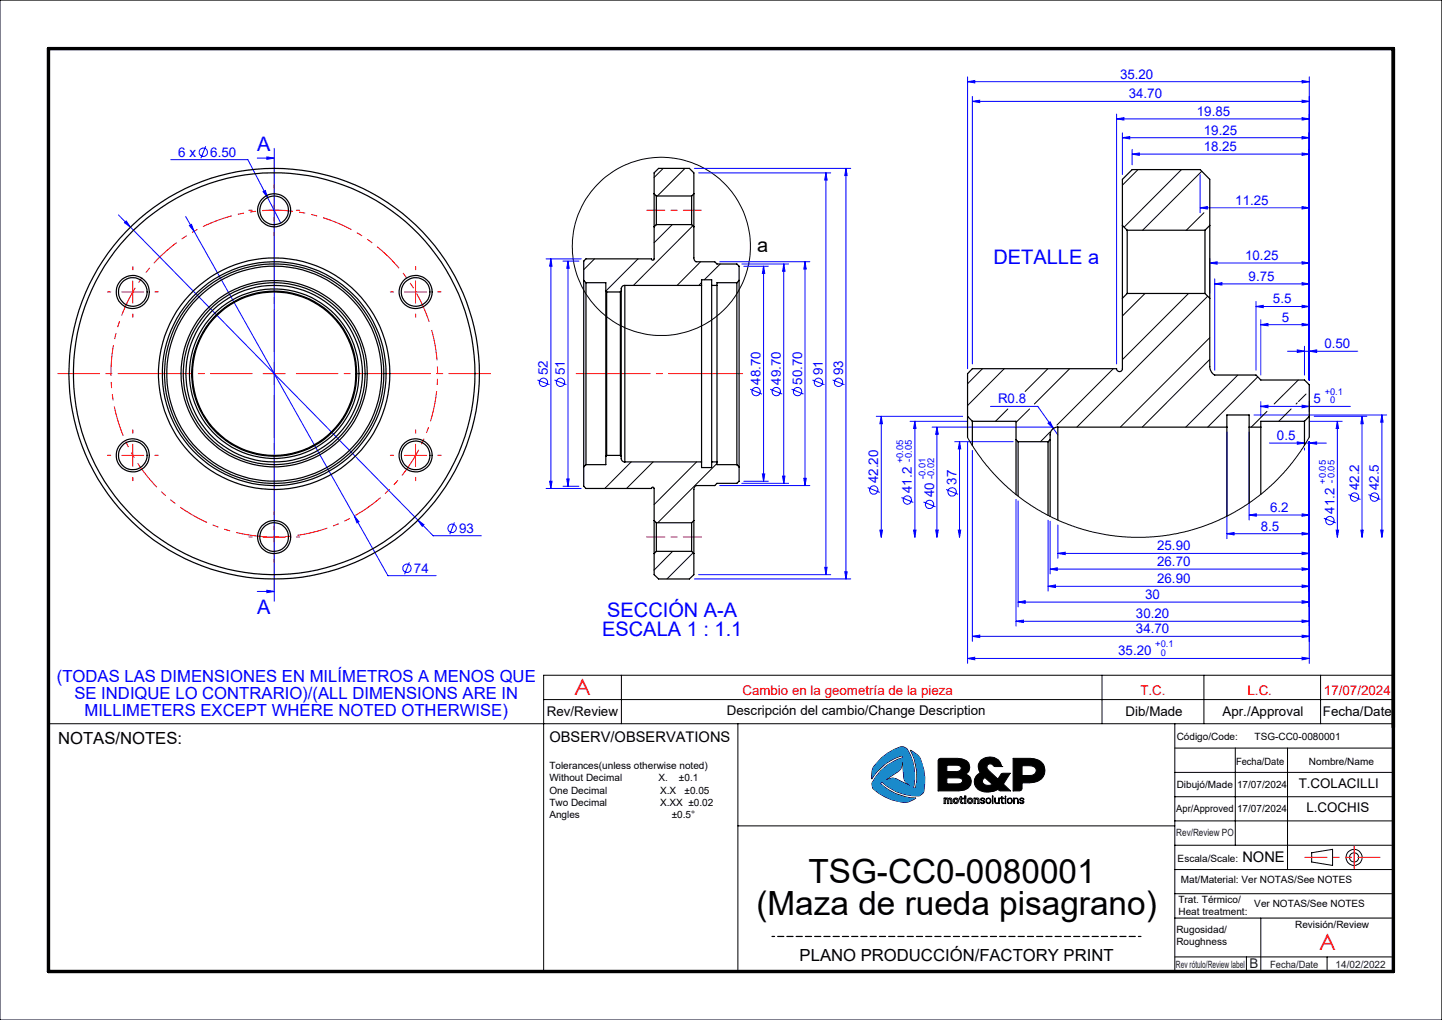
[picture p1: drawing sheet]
<svg xmlns="http://www.w3.org/2000/svg" width="297mm" height="210mm" viewBox="0 0 297 210" stroke-linecap="round" stroke-linejoin="round" font-family="sans-serif">
<g fill="none" stroke="#000" stroke-width=".21">
<path d="M0 0h297v210h-297zM128 139v10M227 139v10M248 139v10M272 139v10M287 139h-175v61M112 144h175M152 149v51M181.6 156a8.6 8.6 0 0 1 4.3-2.3l.7 .3a9.7 9.7 0 0 1 1.5 8.2l.4 .1a10.8 10.8 0 0 0-1-7.9 4.7 4.7 0 0 1 2 1.8 10.1 10.1 0 0 1 .6 7.1l-.6 .5a9.7 9.7 0 0 1-7.8-2.8l-.4 .3a10.8 10.8 0 0 0 7.4 3 4.3 4.3 0 0 1-2.5 .9 9.6 9.6 0 0 1-6.5-3.1l-.1-.7a9.5 9.5 0 0 1 6.3-5.4v-.4a10.4 10.4 0 0 0-6.4 4.8 4.2 4.2 0 0 1 .5-2.6zM185.9 156.6l.2 3.4 .2 .7 1.3 1.2-3.1-1.6-.6-.1-1.8 .5 2.9-1.9 .5-.5zM193.3 156.3l.4-.2h3.5a2.09 2.09 0 0 1 2.5 1.9l-.1 .7-.8 .7a1.68 1.68 0 0 1 1.3 1.7 1.68 1.68 0 0 1-1.5 1.6l-1.2 .1h-4.2zM195 157.5l2.4 .1a.58 .58 0 0 1 .6 .4 .58 .58 0 0 1-.3 .6l-.7 .2h-2z"/>
<path d="M202.1 156.5a2.71 2.71 0 0 1 3.9 .5l.3 .8h-1.5a.8 .8 0 0 0-.8-.5 .8 .8 0 0 0-.7 .6 2.07 2.07 0 0 0 1 1.4l1.2 1.1 .8-1.1 1.8-.1-1.4 2.2 1.4 1.4h-2l-.5-.3a3.5 3.5 0 0 1-4.6-.4 1.98 1.98 0 0 1 .9-3 1.94 1.94 0 0 1 .2-2.6zM206.3 157.8h.1M208.7 156.1h3.5a2.6 2.6 0 0 1 2.9 3.2 2.82 2.82 0 0 1-3.1 1.9h-1.5l-.1 1.5-.4 .1h-1.3zM210.5 157.6a2.82 2.82 0 0 1 2.8 .5 1.05 1.05 0 0 1-.1 1.2 1.05 1.05 0 0 1-1.1 .4h-1.6zM242 149v51M242 159h45M242 154h45M254.4 154v20M265.2 154v25M287 149h-277v51M152 170h90M194.5 164.3l1.5 .1 .1 1h-.3v-.7l-.2-.2-.2 .1v.8h-.3v-.8l-.2-.1-.2 .2v.7h-.2z"/>
<path d="M195 160.2h2.7l.5 .3v.4a.86 .86 0 0 1-1 .5h-2.2zM196.6 164.6l.2-.1 .3 .1v.5l-.3 .1-.2-.1zM197.8 164h.2v.3h.4v.2h-.4v.5a.22 .22 0 0 0 .1 .2 .22 .22 0 0 0 .3 0v.2a.63 .63 0 0 1-.6-.2 .63 .63 0 0 1 0-.7h-.2v-.2h.2zM198.7 164.3h.2v1.1h-.2zM198.7 163.9h.2v.2h-.2zM199.6 164.6l.2-.1 .2 .1v.5l-.2 .1-.2-.1zM200.6 164.3l.9 .1 .1 .2v.8h-.2v-.7l-.3-.2-.2 .3v.6h-.3zM202.5 160.4l.3-.3 1.6 1.4a1.33 1.33 0 0 1-2.1-.6zM202.6 165a.42 .42 0 0 1-.5-.2 .42 .42 0 0 1 0-.4l.5-.1 .2 .3h-.1a.28 .28 0 0 0-.3-.2 .28 .28 0 0 0-.3 .3l.6 .2a.43 .43 0 0 1-.2 .6 .43 .43 0 0 1-.6-.3l.5 .1h.2v-.3M203.3 164.5l.3-.1 .3 .1 .1 .3-.2 .5-.5-.1zM204.4 163.9h.1v1.5h-.1zM204.9 164.3h.1v.6a.36 .36 0 0 0 .3 .4 .36 .36 0 0 0 .4-.4v-.6h.1v1.1l-.1-.1-.3 .1-.4-.1z"/>
<path d="M206.3 164h.1v.3h.4l-.4 .1v.6a.23 .23 0 0 0 .1 .3 .23 .23 0 0 0 .3 0 .28 .28 0 0 1-.4 .1 .28 .28 0 0 1-.1-.4v-.6h-.3l.3-.1zM207 163.9l.2 .2zM207 164.3h.2v1.1h-.2zM207.7 164.5l.3-.1 .3 .1 .1 .3-.2 .5-.5-.1-.1-.3zM208.8 164.3l.1 .2a.48 .48 0 0 1 .8 .1v.8h-.1v-.6a.36 .36 0 0 0-.3-.4 .36 .36 0 0 0-.4 .4v.6h-.1zM210.1 164.4a.47 .47 0 0 1 .4-.1 .47 .47 0 0 1 .4 .3h-.1a.28 .28 0 0 0-.3-.2 .28 .28 0 0 0-.3 .3h.1a.43 .43 0 0 1 .5 .2 .43 .43 0 0 1 0 .5h-.5l-.3-.2 .3 .1h.4l.1-.2-.2-.1a.46 .46 0 0 1-.5-.6zM242 164h45M242 169h45M242 174h45M242 179h45M270.2 175.6l4.3-.7v3.3l-4.3-.7zM242 184h45"/>
<path d="M242 189h45M242 197h45M256.7 197v3M259.7 189v11M273.3 197v3"/>
<circle cx="196.9" cy="164.9" r=".57"/>
<circle cx="199.8" cy="164.9" r=".57"/>
<circle cx="203.6" cy="164.9" r=".56"/>
<circle cx="208" cy="164.9" r=".57"/>
<circle cx="278.9" cy="176.5" r="1.66"/>
<circle cx="278.9" cy="176.5" r=".94"/>
</g>
<path d="M159 192.8h76" fill="none" stroke="#000" stroke-width=".25" stroke-dasharray="1.3 .6" stroke-dashoffset=".7"/>
<path d="M10 10h277v190h-277z" fill="none" stroke="#000" stroke-width=".7"/>
<path d="M268.7 176.5h15.5" fill="none" stroke="#f00" stroke-width=".21" stroke-dasharray="6.3 1.3 1.3 1.3 1.3 1.3" stroke-dashoffset="1.8"/>
<path d="M278.9 174.2v4.6" fill="none" stroke="#f00" stroke-width=".21" stroke-dasharray="6.3 1.3 1.3 1.3 1.3 1.3"/>
<path d="M195 160.2h2.7l.5 .3 .1 .4-.3 .3-.5 .2h-2.5zM195 157.5l2.4 .1 .5 .2 .1 .5-.3 .4-.4 .1h-2.3zM193.3 156.3l-.1 6.5h4.4a2.08 2.08 0 0 0 2.4-2.3l-.4-.8-.8-.3a1.68 1.68 0 0 0 .9-1.9 1.68 1.68 0 0 0-1.7-1.3l-4.4-.1zM202.5 160.3l.3-.2 1.6 1.4-.7 .2-.9-.1-.5-.7zM202 156.6l-.5 .9 .1 1.1a.37 .37 0 0 1 .2 .4 .37 .37 0 0 1-.3 .3l-.7 1-.1 .8 .2 .9 .6 .6 .4 .2a4.1 4.1 0 0 0 3.7-.3l.4 .3h2.1l-1.4-1.4 1.4-2.2h-1.8l-.8 1.2-2.1-2-.1-.6 .1-.4 .4-.1 .6 .1 .4 .4h1.5v-.1a2.6 2.6 0 0 0-4.3-1.1zM210.5 157.6h1.8l.7 .3 .4 .5-.1 .7-.4 .4-.5 .2h-1.9zM208.7 156.1v6.7l1.6-.1 .2-.3v-1.2h1.5a2.75 2.75 0 0 0 3.2-2.4v-.8l-.3-.7a3.1 3.1 0 0 0-2.7-1.2z" fill-rule="evenodd" fill="#000"/>
<path d="M181.6 156l-1.6 1.8a4.1 4.1 0 0 0-.5 2.6 10.5 10.5 0 0 1 6.4-4.8v.4a9.6 9.6 0 0 0-6.3 5.4 1.5 1.5 0 0 0 1.1 1.6 8.6 8.6 0 0 0 6.3 2.1l1.7-.8a10.7 10.7 0 0 1-7.4-3l.4-.3a9.8 9.8 0 0 0 7.8 2.8l.6-.5a9.5 9.5 0 0 0-1-7.7l-1.6-1.2a10.7 10.7 0 0 1 1 7.9l-.4-.1a9.7 9.7 0 0 0-1.5-8.2 1.71 1.71 0 0 0-2.1 .2l-1.1 .5zM185.9 156.6l.3 3.9 .2 .4 1.2 1-3.3-1.7h-.7l-1.5 .5 3.2-2.1 .4-.6z" fill-rule="evenodd" fill="#0090d6"/>
<g fill="none" stroke="#00f" stroke-width=".21">
<path d="M199.3 16.8l1.5-.2v.5zM199.3 15.8v60.1M199.3 16.8h70.4M200.3 19.9v55M268.2 16.6l1.5 .2-1.5 .3zM269.7 15.8v62.4M35.2 32.9h15.8l6.8 13M42.4 30.1l-1 2.5M53 32.6h3.5M54.2 39.5l.4-.3 .5 1.5zM55 32.3l1.5 .3-1.5 .2zM56.5 30.5v93.3"/>
<path d="M143 34.7h32.2M143.9 35.6h27.2M170.1 35.6v82.7M170.1 35.6l.3 1.5h-.5zM174.2 34.7l.3 1.5h-.5zM174.2 34.7v84.5M200.3 20.9l1.5-.3v.5zM200.3 20.9h69.4M230 24.5l1.5-.3v.5zM230 23.5v51.4M230 24.5h39.7M231.2 28.4l1.5-.3v.5z"/>
<path d="M231.2 27.4v8.5M231.2 28.4h38.5M233.2 31.7l1.5-.2v.5zM233.2 30.8v3.1M233.2 31.7h36.5M247.2 35.9v7.9M268.2 31.5l1.5 .2-1.5 .3zM268.2 28.1l1.5 .3-1.5 .2zM268.2 24.2l1.5 .3-1.5 .2zM268.2 20.6l1.5 .3-1.5 .2zM24.4 44.3l2.5 2.5M25.6 45.9l.4-.4 .9 1.3z"/>
<path d="M26.9 46.8l62.3 63.5h9.9M38.2 44.6l1.8 3M39 46.5l.4-.3 .6 1.4zM40 47.6l33 58.6M112.5 53.3h7.2M113.5 53.3v47.3M113.5 53.3l.2 1.5h-.5zM116 53.8h3.2M117 53.8v46.3M117 53.8l.2 1.4h-.5zM148.2 53.9h18.6M152.8 54.4h9.6"/>
<path d="M153.2 54.8h5.1M157.3 54.8l.2 1.5h-.5zM157.3 54.8v44.3M161.4 54.4v45.1M161.4 54.4l.3 1.4h-.5zM165.8 53.9l.3 1.5h-.5zM165.8 53.9v46.1M247.2 42.8l1.5-.3v.5zM247.2 42.8h22.5M249.2 54.1l1.5-.2v.5zM249.2 53.2v7.2M249.2 54.1h20.5"/>
<path d="M250.2 58.4l1.5-.2v.5zM250.2 57.4v18.8M250.2 58.4h19.5M268.2 58.2l1.5 .2-1.5 .3zM268.2 53.9l1.5 .2-1.5 .3zM268.2 42.5l1.5 .3-1.5 .2zM110.7 78.2l2.5 1M114.2 78.2l2.5 1M167.4 78.2l2.4 1M171.5 78.2l2.4 1M258.7 63.1l1.5-.2v.5zM258.7 62.1v14.1"/>
<path d="M258.7 63.1h11M259.7 66.8l1.5-.2v.5zM259.7 65.9v11.3M259.7 66.8h10M265.2 72.3h14.4M267.2 72l1.5 .3-1.5 .3zM268.2 66.6l1.5 .2-1.5 .3zM268.2 62.9l1.5 .2-1.5 .3zM268.7 71.3v5.9M269.7 72.3l1.5-.3v.6zM113.2 99.1h.5l-.2 1.5zM116.7 98.6h.5l-.2 1.5z"/>
<path d="M148.2 100h18.6M152.8 99.5h9.6M153.2 99.1h5.1M154.5 80.1l2.5 1M157 97.6h.5l-.2 1.5zM158.6 80.1l2.5 1M161.2 98h.5l-.3 1.5zM163.1 80.1l2.4 1M165.6 98.5h.5l-.3 1.5zM180.5 85.7h17.8M181.5 85.7l.3 1.5h-.6zM181.5 85.7v24.9"/>
<path d="M187.4 86.7h11.9M188.4 86.7l.3 1.5h-.5zM188.4 86.7v23.9M192 87.9h24.9M193 87.9l.3 1.5h-.6zM193 87.9v22.7M196.6 90.9h12.1M197.6 90.9l.3 1.5h-.5zM197.6 90.9v19.7M199.3 91.1v45.5M200.3 92.7v39.3M204 83.7h9.7l3.3 4.5"/>
<path d="M215.9 87.1l.4-.3 .7 1.4zM217 88.2l.9 1.3M252.7 88.9v22M257.3 88.9v18.2M258.3 85.4h27.3M259.7 83.7l1.5-.3v.6zM259.7 82.7v3M259.7 83.7h18.4M261.4 91.2h11.8M267.2 91l1.5 .2-1.5 .3zM268.2 83.4l1.5 .3-1.5 .3zM268.7 92.2v.5"/>
<path d="M269.7 91.2l1.5-.2v.5zM269.7 82.7v2M269.7 91v45.6M269.7 86.7h6.7M270.7 85.7h10.8M275.4 86.7l.3 1.5h-.5zM275.4 86.7v23.9M280.5 85.7l.3 1.5h-.5zM280.5 85.7v24.9M284.6 85.4l.3 1.5h-.5zM284.6 85.4v25.2M73 106.2l.9 1.2-.4 .3z"/>
<path d="M73 106.2l6.9 12.3h9.9M84.3 115.8l-1 2.4M86.1 107.1l1.2 .9-.3 .4zM93.6 107.6l-1 2.4M112.5 100.6h7.2M116 100.1h3.2M143 119.2h32.2M143.9 118.3h27.2M169.9 116.8h.5l-.3 1.5zM174 117.7h.5l-.3 1.5zM178.7 100.4l2.5 1M181.2 109.1h.6l-.3 1.5z"/>
<path d="M185.7 102.4l2.4 1M188.2 109.1h.5l-.3 1.5zM190.2 103.4l2.5 .9M192.7 109.1h.6l-.3 1.5zM194.9 100.8l2.4 1M197.4 109.1h.5l-.3 1.5zM209.3 102.8v26.1M209.7 103.1v21.8M215.9 107.1v14.6M216.3 117.2l1.5-.3v.5zM216.3 107.3v10.9M216.3 117.2h53.4"/>
<path d="M217.9 113.9l1.5-.2v.5zM217.9 108.1v6.8M217.9 113.9h51.8M252.7 109.9l1.5-.3v.5zM252.7 109.9h17M257.3 106l1.5-.2v.5zM257.3 106h12.4M268.2 105.8l1.5 .2-1.5 .3zM268.2 109.6l1.5 .3-1.5 .2zM268.2 113.7l1.5 .2-1.5 .3zM268.2 116.9l1.5 .3-1.5 .2zM272.7 106.7l2.4 1"/>
<path d="M275.2 109.1h.5l-.3 1.5zM277.7 101.8l2.5 1M280.3 109.1h.5l-.3 1.5zM281.9 101.8l2.4 1M284.4 109.1h.5l-.3 1.5zM53 121.8h3.5M55 121.5l1.5 .3-1.5 .2zM199.3 135.6l1.5-.3v.5zM199.3 135.6h70.4M200.3 131l1.5-.2v.5zM200.3 131h69.4M209.3 127.9l1.5-.2v.5z"/>
<path d="M209.3 127.9h60.4M209.7 124l1.5-.3v.5zM209.7 124h60M215.9 120.7l1.5-.3v.6zM215.9 120.7h53.8M268.2 120.4l1.5 .3-1.5 .3zM268.2 123.7l1.5 .3-1.5 .2zM268.2 127.7l1.5 .2-1.5 .3zM268.2 130.8l1.5 .2-1.5 .3zM268.2 135.3l1.5 .3-1.5 .2z"/>
<circle cx="41.9" cy="31.3" r=".85"/>
<circle cx="111.9" cy="78.7" r=".85"/>
<circle cx="115.4" cy="78.7" r=".86"/>
<circle cx="168.6" cy="78.7" r=".86"/>
<circle cx="172.7" cy="78.7" r=".86"/>
<circle cx="155.7" cy="80.6" r=".87"/>
<circle cx="159.9" cy="80.6" r=".87"/>
<circle cx="164.3" cy="80.6" r=".87"/>
<circle cx="83.8" cy="117" r=".85"/>
<circle cx="93.1" cy="108.8" r=".86"/>
<circle cx="179.9" cy="100.9" r=".85"/>
<circle cx="186.9" cy="102.9" r=".86"/>
<circle cx="191.4" cy="103.8" r=".86"/>
<circle cx="196.1" cy="101.3" r=".85"/>
<circle cx="273.9" cy="107.2" r=".86"/>
<circle cx="279" cy="102.3" r=".86"/>
<circle cx="283.1" cy="102.3" r=".86"/>
</g>
<circle cx="136.2" cy="50.7" r="18.3" fill="none" stroke="#000" stroke-width=".21"/>
<path d="M88.7 67.1a33.6 33.6 0 0 0-56.4-13.5 33.6 33.6 0 0 0 15.5 55.8 33.6 33.6 0 0 0 41.3-40.6l-.4-1.7" fill="none" stroke="#f00" stroke-width=".21" stroke-dasharray="6.3 1.3 1.3 1.3 1.3 1.3" stroke-dashoffset="-.9" stroke-linecap="butt"/>
<path d="M51.9 76.9h-40M56.5 72.4v-40M61 76.9h40M56.5 81.5v40" fill="none" stroke="#f00" stroke-width=".21" stroke-dasharray="15.2 1.3 1.3 1.3" stroke-dashoffset="6.7"/>
<g fill="none" stroke="#f00" stroke-width=".21" stroke-dasharray="15.2 1.3 1.3 1.3">
<path d="M56.5 38.7v-.6M27.4 55.6v-.7M51.9 43.3h-.6M56.5 47.8v.7M61 43.3h.7M85.6 55.6v-.7M22.8 60.1h-.7M27.4 64.6v.7M31.9 60.1h.7M81.1 60.1h-.7M85.6 64.6v.7M90.2 60.1h.6"/>
<path d="M22.8 93.7h-.7M27.4 89.2v-.7M27.4 98.3v.7M31.9 93.7h.7M81.1 93.7h-.7M85.6 89.2v-.7M85.6 98.3v.7M90.2 93.7h.6M51.9 110.6h-.6M56.5 106v-.7M56.5 115.1v.7M61 110.6h.7"/>
</g>
<g fill="none" stroke="#f00" stroke-width=".21">
<path d="M27.3 57.8v4.6M54.2 43.3h4.5M56.5 41v4.6M85.6 57.8v4.6M25.1 60.1h4.5M54.2 76.9h4.5M56.5 74.7v4.5M83.3 60.1h4.6M25.1 93.8h4.5M27.3 91.5v4.5M83.3 93.8h4.6M85.6 91.5v4.5"/>
<path d="M54.2 110.6h4.5M56.5 108.3v4.5"/>
</g>
<path d="M118.6 76.9h34.5" fill="none" stroke="#f00" stroke-width=".21" stroke-dasharray="15.2 1.3 1.3 1.3" stroke-dashoffset="-.1"/>
<path d="M133.2 43.3h11.3M133.2 110.6h11.3" fill="none" stroke="#f00" stroke-width=".21" stroke-dasharray="15.2 1.3 1.3 1.3" stroke-dashoffset="11.5"/>
<g fill="#00f">
<path d="M55 32.3l1.5 .3-1.5 .2zM55 121.5l1.5 .3-1.5 .2z"/>
<path d="M39 46.5l1 1.1-.6-1.4zM73 106.2l.5 1.5 .4-.3z"/>
<path d="M269.7 72.3l1.5-.3v.6zM267.2 72l1.5 .3-1.5 .3zM268.2 66.6l1.5 .2-1.5 .3zM259.7 66.8l1.5-.2v.5zM268.2 62.9l1.5 .2-1.5 .3zM258.7 63.1l1.5-.2v.5zM268.2 58.2l1.5 .2-1.5 .3zM250.2 58.4l1.5-.2v.5zM268.2 53.9l1.5 .2-1.5 .3zM249.2 54.1l1.5-.2v.5zM268.2 42.5l1.5 .3-1.5 .2zM247.2 42.8l1.5-.3v.5zM268.2 31.5l1.5 .2-1.5 .3zM233.2 31.7l1.5-.2v.5zM268.2 28.1l1.5 .3-1.5 .2zM231.2 28.4l1.5-.3v.5zM268.2 24.2l1.5 .3-1.5 .2zM230 24.5l1.5-.3v.5zM268.2 20.6l1.5 .3-1.5 .2zM200.3 20.9l1.5-.3v.5zM268.2 16.6l1.5 .2-1.5 .3zM199.3 16.8l1.5-.2v.5zM268.2 83.4l1.5 .3-1.5 .3zM259.7 83.7l1.5-.3v.6zM268.2 105.8l1.5 .2-1.5 .3zM257.3 106l1.5-.2v.5zM268.2 109.6l1.5 .3-1.5 .2zM252.7 109.9l1.5-.3v.5zM268.2 113.7l1.5 .2-1.5 .3zM217.9 113.9l1.5-.2v.5zM268.2 116.9l1.5 .3-1.5 .2zM216.3 117.2l1.5-.3v.5zM268.2 120.4l1.5 .3-1.5 .3zM215.9 120.7l1.5-.3v.6zM268.2 123.7l1.5 .3-1.5 .2zM209.7 124l1.5-.3v.5zM268.2 127.7l1.5 .2-1.5 .3zM209.3 127.9l1.5-.2v.5zM268.2 130.8l1.5 .2-1.5 .3zM200.3 131l1.5-.2v.5zM268.2 135.3l1.5 .3-1.5 .2zM199.3 135.6l1.5-.3v.5zM269.7 91.2l1.5-.2v.5zM267.2 91l1.5 .2-1.5 .3z"/>
<path d="M25.6 45.9l1.3 .9-.9-1.3zM86.1 107.1l.9 1.3 .3-.4zM54.2 39.5l.9 1.2-.5-1.5zM215.9 87.1l1.1 1.1-.7-1.4z"/>
<path d="M275.2 109.1h.5l-.3 1.5zM275.4 86.7l.3 1.5h-.5zM284.4 109.1h.5l-.3 1.5zM284.6 85.4l.3 1.5h-.5zM188.2 109.1h.5l-.3 1.5zM188.4 86.7l.3 1.5h-.5zM197.4 109.1h.5l-.3 1.5zM197.6 90.9l.3 1.5h-.5zM192.7 109.1h.6l-.3 1.5zM193 87.9l.3 1.5h-.6zM280.3 109.1h.5l-.3 1.5zM280.5 85.7l.3 1.5h-.5zM181.2 109.1h.6l-.3 1.5zM181.5 85.7l.3 1.5h-.6z"/>
<path d="M117 53.8l.2 1.4h-.5zM116.7 98.6h.5l-.2 1.5zM113.5 53.3l.2 1.5h-.5zM113.2 99.1h.5l-.2 1.5zM157.3 54.8l.2 1.5h-.5zM157 97.6h.5l-.2 1.5zM161.4 54.4l.3 1.4h-.5zM161.2 98h.5l-.3 1.5zM165.8 53.9l.3 1.5h-.5zM165.6 98.5h.5l-.3 1.5zM170.1 35.6l.3 1.5h-.5zM169.9 116.8h.5l-.3 1.5z"/>
<path d="M174.2 34.7l.3 1.5h-.5zM174 117.7h.5l-.3 1.5z"/>
</g>
<g fill="none" stroke="#000" stroke-width=".25">
<path d="M134.7 39.9v6.8M134.7 39.9v-4.3l.9-.9h6.4l.9 .9v4.3M134.7 39.9l.5 .4M142.9 39.9v6.8M142.9 39.9l-.4 .4M120.2 57.7v38.4M120.2 57.7l.5 .5M120.7 58.2v37.5M120.7 58.2h4.1v1.7M124.8 59.9v34M124.8 59.9l.2 .2M128 59.9v34"/>
<path d="M128 59.9l-.2 .2M128.7 58.8a.72 .72 0 0 0-.7 .7v.4M128.7 58.8v36.3M128.7 58.8h15.8M134.7 46.7v6.6a.27 .27 0 0 1-.2 .3 .27 .27 0 0 1-.3-.3h-13.5l-.5 .5v3.9M135.2 40.3v5.9M135.2 46.2l-.5 .5M135.2 46.2h7.3M135.2 40.3h7.3M142.5 40.3v5.9M142.5 46.2l.4 .5M142.9 46.7v6.5l.3 .6 .2 .1h3.8l.5 .5h4.1l.4 .4v2.9"/>
<path d="M144.5 58.8v36.3M144.5 58.8v-1.2h2.1v1.2M146.6 58.8v36.3M146.6 58.8h1.1M147.7 58.8v36.3M151.8 58.2v37.5M151.8 58.2h-4.1v.6M152.2 57.7v38.4M152.2 57.7l-.4 .5M231.2 46.4v15M231.2 46.4v-9.5l2-2h14l2 2v9.5M231.2 46.4l1 1"/>
<path d="M232.2 47.4v13M232.2 47.4h16M248.2 47.4v13M249.2 46.4v15M249.2 46.4l-1 1M125 60.1v33.7M125 60.1h2.8M127.8 60.1v33.7M231.2 61.4v14.5a.6 .6 0 0 1-.6 .6 .6 .6 0 0 1-.6-.6h-29.7l-1 1v8.8M232.2 60.4l-1 1M232.2 60.4h16M248.2 60.4l1 1"/>
<path d="M249.2 61.4v14.1a2.07 2.07 0 0 0 1 1.7h8.5l1 1h9l1 1v6.5M120.2 96.1v4l.5 .5h13.5a.27 .27 0 0 1 .3-.3 .27 .27 0 0 1 .2 .3v6.6M120.7 95.7l-.5 .4M124.8 93.9v1.8h-4.1M125 93.8l-.2 .1M125 93.8h2.8M127.8 93.8l.2 .1M128 93.9v.5a.72 .72 0 0 0 .7 .7M128.7 95.1h15.8M144.5 95.1v1.2h2.1v-1.2M146.6 95.1h1.1M147.7 95.1v.6h4.1"/>
<path d="M151.8 95.7l.4 .4M152.2 96.1v3l-.4 .4h-4.1l-.5 .5h-3.8l-.2 .1-.3 .5v6.6M199.3 85.7v4.4M199.3 85.7l1 1M200.3 86.7v5M200.3 86.7h9v3.8M209.3 90.5v11.3M209.3 90.5l.4 .4M209.7 90.9v11.2M209.7 90.9h6.2M215.9 90.9v15.2M216.3 90.5v15.8"/>
<path d="M216.3 90.5l-.4 .4M217.9 87.9a1.57 1.57 0 0 0-1.6 1.6v1M217.9 87.9v19.2M217.9 87.9h34.8M252.7 87.9v18.4M252.7 87.9v-2.5h4.6v2.5M257.3 87.9v15.7M257.3 87.9h2.4M259.7 87.9v13.9M268.7 86.7v4.9M268.7 86.7h-9v1.2M269.7 85.7v4.3"/>
<path d="M269.7 85.7l-1 1M134.7 107.2v6.8M134.7 114v4.3l.9 .9h6.4l.9-.9v-4.3M134.7 107.2l.5 .4M135.2 107.6v5.9M135.2 107.6h7.3M135.2 113.5l-.5 .5M135.2 113.5h7.3M142.5 107.6v5.9M142.5 113.5l.4 .5M142.9 107.2v6.8M142.9 107.2l-.4 .4"/>
<circle cx="56.5" cy="43.3" r="3.4"/>
<circle cx="56.5" cy="43.3" r="2.95"/>
<circle cx="27.3" cy="60.1" r="2.96"/>
<circle cx="27.4" cy="60.1" r="3.4"/>
<circle cx="56.5" cy="76.9" r="19.2"/>
<circle cx="56.5" cy="76.9" r="16.8"/>
<circle cx="56.5" cy="76.9" r="22.6"/>
<circle cx="56.5" cy="76.9" r="23.8"/>
<circle cx="56.5" cy="76.9" r="22.1"/>
<circle cx="56.5" cy="76.9" r="42.3"/>
<circle cx="56.5" cy="76.9" r="41.4"/>
<circle cx="56.5" cy="76.9" r="18.2"/>
<circle cx="56.5" cy="76.9" r="18.7"/>
<circle cx="56.5" cy="76.9" r="23"/>
<circle cx="56.5" cy="77" r="17.5"/>
<circle cx="56.5" cy="76.9" r="17"/>
<circle cx="85.6" cy="60.1" r="3.4"/>
<circle cx="85.6" cy="60.1" r="2.95"/>
<circle cx="27.3" cy="93.8" r="2.96"/>
<circle cx="27.4" cy="93.7" r="3.4"/>
<circle cx="85.6" cy="93.7" r="3.4"/>
<circle cx="85.6" cy="93.7" r="2.95"/>
<circle cx="56.5" cy="110.6" r="3.4"/>
<circle cx="56.5" cy="110.6" r="2.95"/>
</g>
<g fill="none" stroke="#000" stroke-width=".21">
<path d="M136.6 34.7l-1.9 1.8M141.1 34.7l-5.7 5.6M234.4 34.9l-3.2 3.2M243.3 34.9l-11.8 11.9M247.5 35.3l-12.2 12.1M122.4 53.3l-2.2 2.2M131.4 53.3l-6.6 6.6M138.5 46.2l-3.8 3.8M142.7 46.5l-12.2 12.3M144.3 53.9l-4.8 4.9M144.5 58.2l-.6 .6M148.3 54.4l-3.2 3.2"/>
<path d="M248 43.8l-3.7 3.6M202.4 75.9l-3.1 3.1M206.8 75.9l-7.5 7.6M215.8 75.9l-4.7 4.7M220.3 75.9l-7.3 7.3M229.3 75.9l-11.6 11.6M235.8 60.4l-4.6 4.6M244.8 60.4l-13.6 13.6M248.7 61l-26.9 26.9M249.2 69.5l-18.4 18.4M249.2 74l-13.9 13.9M255 77.2l-10.8 10.7"/>
<path d="M259 77.6l-10.3 10.3M267.4 78.2l-5 5M130 95.1l-5.4 5.5M134.5 95.1l-5.5 5.5M143.5 95.1l-8.8 8.8M147.7 95.4l-12.2 12.2M207.6 84.2l-2.6 2.5M212.1 84.2l-2.8 2.8M216.3 89l-2 1.9M260.9 84.7l-3.2 3.2M265.9 84.2l-2.5 2.5M267.2 82.9l-.3 .3"/>
<path d="M269 81.1l-1.6 1.6M269.7 90l-2.4 3.7-1.7 2.3-2.1 2.3-3.4 3.2-2.8 2.1-2.1 1.3-4.3 2.3-3.1 1.2-2.5 .8-4.6 1-4.8 .4h-2.9l-3.2-.2-4.8-.9-3.1-.9-2.7-.9-4.6-2.3-2.2-1.3-3.1-2.3-3.5-3-3.2-3.7-2-2.9-1.3-2.1M138.5 113.5l-3.8 3.9M142.7 113.8l-5.3 5.4"/>
</g>
<g font-size="6.9">
<text x="166.5" y="181.9">TSG-CC0-0080001</text>
<text x="155.8" y="188.3">(Maza de rueda pisagrano)</text>
</g>
<g font-size="4.7" fill="#f00">
<text x="118.2" y="143">A</text>
<text x="271.7" y="195.5">A</text>
</g>
<g font-size="4.1" fill="#00f">
<text x="53" y="31">A</text>
<text x="204.6" y="54.3">DETALLE a</text>
<text x="53" y="126.4">A</text>
<text x="124" y="131">ESCALA 1 : 1.1</text>
<text x="125.1" y="127">SECCIÓN A-A</text>
</g>
<text font-size="4.1" x="155.9" y="51.8">a</text>
<g font-size="3.4" fill="#00f">
<text x="11.7" y="140.4">(TODAS LAS DIMENSIONES EN MILÍMETROS A MENOS QUE</text>
<text x="15.3" y="143.9">SE INDIQUE LO CONTRARIO)/(ALL DIMENSIONS ARE IN</text>
<text x="17.4" y="147.4">MILLIMETERS EXCEPT WHERE NOTED OTHERWISE)</text>
</g>
<g font-size="3.4">
<text x="12" y="153.1">NOTAS/NOTES:</text>
<text x="164.7" y="197.9">PLANO PRODUCCIÓN/FACTORY PRINT</text>
</g>
<g font-size="3">
<text x="113.2" y="152.7">OBSERV/OBSERVATIONS</text>
<text x="255.9" y="177.4">NONE</text>
</g>
<g font-size="2.7" fill="#00f">
<text x="230.7" y="16.2">35.20</text>
<text x="232.5" y="20.2">34.70</text>
<text x="246.5" y="23.9">19.85</text>
<text x="248" y="27.7">19.25</text>
<text x="36.7" y="32.2">6 x</text>
<text x="43.3" y="32.2">6.50</text>
<text x="247.9" y="31.1">18.25</text>
<text x="254.4" y="42.2">11.25</text>
<text x="256.5" y="53.5">10.25</text>
<text x="257.2" y="57.8">9.75</text>
<text x="262.2" y="62.5">5.5</text>
<text x="264" y="66.2">5</text>
<text x="272.8" y="71.7">0.50</text>
<text x="112.9" y="77.3" transform="rotate(-90 112.9 77.3)">52</text>
<text x="116.4" y="77.3" transform="rotate(-90 116.4 77.3)">51</text>
<text x="169.5" y="77.3" transform="rotate(-90 169.5 77.3)">91</text>
<text x="173.6" y="77.3" transform="rotate(-90 173.6 77.3)">93</text>
<text x="156.7" y="79.2" transform="rotate(-90 156.7 79.2)">48.70</text>
<text x="160.8" y="79.2" transform="rotate(-90 160.8 79.2)">49.70</text>
<text x="165.2" y="79.2" transform="rotate(-90 165.2 79.2)">50.70</text>
<text x="205.6" y="83.1">R0.8</text>
<text x="270.6" y="83.1">5</text>
<text x="263" y="90.6">0.5</text>
<text x="180.9" y="99.5" transform="rotate(-90 180.9 99.5)">42.20</text>
<text x="187.8" y="101.5" transform="rotate(-90 187.8 101.5)">41.2</text>
<text x="197" y="99.8" transform="rotate(-90 197 99.8)">37</text>
<text x="279.9" y="100.9" transform="rotate(-90 279.9 100.9)">42.2</text>
<text x="284" y="100.9" transform="rotate(-90 284 100.9)">42.5</text>
<text x="192.4" y="102.4" transform="rotate(-90 192.4 102.4)">40</text>
<text x="261.6" y="105.4">6.2</text>
<text x="274.8" y="105.7" transform="rotate(-90 274.8 105.7)">41.2</text>
<text x="94.6" y="109.7">93</text>
<text x="238.3" y="113.3">25.90</text>
<text x="259.7" y="109.3">8.5</text>
<text x="85.3" y="117.9">74</text>
<text x="238.3" y="116.5">26.70</text>
<text x="235.9" y="123.3">30</text>
<text x="238.3" y="120.1">26.90</text>
<text x="234" y="127.3">30.20</text>
<text x="234" y="130.4">34.70</text>
<text x="230.3" y="134.9">35.20</text>
</g>
<g font-size="2.7" fill="#f00">
<text x="152.9" y="143">Cambio en la geometría de la pieza</text>
<text x="234.9" y="143">T.C.</text>
<text x="257" y="143">L.C.</text>
<text x="272.7" y="143">17/07/2024</text>
</g>
<g font-size="2.7">
<text x="112.6" y="147.5">Rev/Review</text>
<text x="149.7" y="147.3">Descripción del cambio/Change Description</text>
<text x="231.8" y="147.3">Dib/Made</text>
<text x="251.8" y="147.3">Apr./Approval</text>
<text x="272.5" y="147.4">Fecha/Date</text>
<text x="267.5" y="162.3">T.COLACILLI</text>
<text x="269.1" y="167.1">L.COCHIS</text>
</g>
<text font-size="2.7" fill="#191924" x="257.3" y="199.4">B</text>
<g font-size="2.1">
<text x="242.4" y="152.3">Código/Code:</text>
<text x="258.4" y="152.3">TSG-CC0-0080001</text>
<text x="113.2" y="158.4">Tolerances(unless otherwise noted)</text>
<text x="113.2" y="160.9">Without Decimal</text>
<text x="135.6" y="160.9">X.</text>
<text x="139.8" y="160.9">±0.1</text>
<text x="254.6" y="157.4">Fecha/Date</text>
<text x="269.6" y="157.5">Nombre/Name</text>
<text x="113.2" y="163.4">One Decimal</text>
<text x="113.2" y="165.9">Two Decimal</text>
<text x="136" y="165.9">X.XX ±0.02</text>
<text x="136" y="163.4">X.X</text>
<text x="141" y="163.4">±0.05</text>
<text x="242.3" y="167.1">Apr/Approved</text>
<text x="242.4" y="162.3">Dibujó/Made</text>
<text x="254.8" y="162.3">17/07/2024</text>
<text x="254.8" y="167.1">17/07/2024</text>
<text x="113.2" y="168.4">Angles</text>
<text x="138.4" y="168.4">±0.5°</text>
<text x="242.6" y="177.5">Escala/Scale:</text>
<text x="242.7" y="185.9">Trat. Térmico/</text>
<text x="243.2" y="181.7">Mat/Material: Ver NOTAS/See NOTES</text>
<text x="242.7" y="188.4">Heat treatment:</text>
<text x="258.3" y="186.7">Ver NOTAS/See NOTES</text>
<text x="266.8" y="191.1">Revisión/Review</text>
<text x="242.3" y="192">Rugosidad/</text>
<text x="242.3" y="194.5">Roughness</text>
</g>
<g font-size="2.1" fill="#191924">
<text x="242.3" y="172.1">Rev/Review PO</text>
<text x="242.2" y="199.2">Rev rótulo/Review label</text>
<text x="261.6" y="199.3">Fecha/Date</text>
<text x="275.1" y="199.3">14/02/2022</text>
</g>
<g font-size="1.9" fill="#00f">
<text x="272.8" y="81.3">+0.1</text>
<text x="274" y="83.1">0</text>
<text x="186" y="95.4" transform="rotate(-90 186 95.4)">+0.05</text>
<text x="187.8" y="95.2" transform="rotate(-90 187.8 95.2)">-0.05</text>
<text x="190.6" y="98.6" transform="rotate(-90 190.6 98.6)">-0.01</text>
<text x="192.4" y="98.6" transform="rotate(-90 192.4 98.6)">-0.02</text>
<text x="273" y="99.6" transform="rotate(-90 273 99.6)">+0.05</text>
<text x="274.9" y="99.4" transform="rotate(-90 274.9 99.4)">-0.05</text>
<text x="238" y="133.2">+0.1</text>
<text x="239.1" y="135">0</text>
</g>
</svg>
